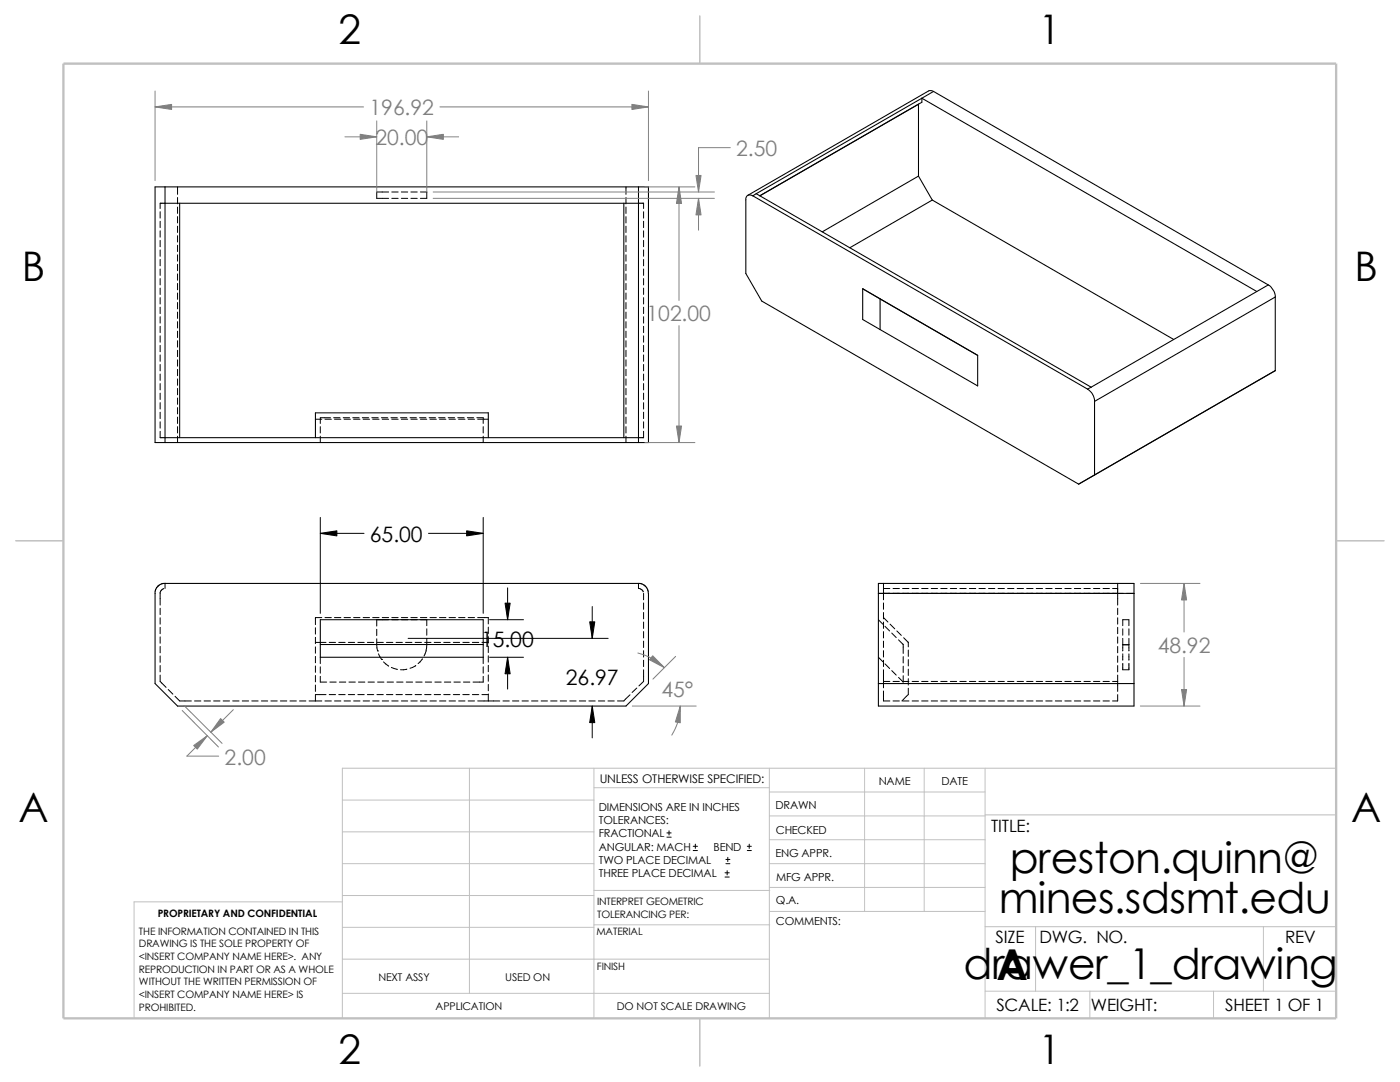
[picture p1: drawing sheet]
<svg xmlns="http://www.w3.org/2000/svg" width="279mm" height="216mm" viewBox="0 0 279 216" stroke-linecap="round" stroke-linejoin="round" font-family="sans-serif">
<g fill="none" stroke="#c0c0c0" stroke-width=".2">
<path d="M68.3 159.6h50.2M93.7 153.3v44.9M118.5 153.3v49.9M118.5 157.2h35M153.5 153.3v49.9M153.5 158h43.1M172.6 153.3v28.6M184.4 153.3v28.6M196.6 153.3v49.9M266.7 153.3h-198.4v49.9M68.3 178.7h50.2M68.3 172.3h50.2"/>
<path d="M68.3 166h50.2M68.3 180h-41.5v23.2M118.5 177.7h35.1M153.5 167.6h43.1M153.5 162.8h43.1M153.5 172.3h43.1M153.5 177.1h43.1M196.6 162.6h70.1M68.3 198.2h85.2M68.3 191.4h85.2M68.3 185h50.2M118.5 184.5h35.1"/>
<path d="M153.6 181.9h43M196.6 197.8h70.1M196.6 184.9h70.1M206.7 184.9v12.9M217.5 197.8v5.4M242.2 197.8v5.4M252.1 184.9v12.9"/>
</g>
<path d="M139.7 3.2v9.5M3.1 107.9h9.6M266.7 107.9h9.5M139.7 203.2v9.5" fill="none" stroke="#c0c0c0" stroke-width=".21"/>
<path d="M12.7 12.7h254v190.5h-254z" fill="none" stroke="#c0c0c0" stroke-width=".47"/>
<g fill="none" stroke="#000" stroke-width=".2">
<path d="M35.4 37.3v1.5M35.4 39.4v1.3M77.6 38.3h-2.4v1.3h2.4M78.2 38.3h1.3M78.2 39.6h1.3M80.1 38.3h1.3M80.1 39.6h1.3M82 38.3h1.3M82 39.6h1.3M83.9 38.3h1.3v1.3h-1.3M124.9 37.3v1.5M124.9 39.4v1.3"/>
<path d="M32 42.2v1.3M32 44.2v1.2M32 46.1v1.2M32 48v1.2M32 49.9v1.2M32 51.8v1.2M32 53.7v1.2M32 55.6v1.3M32 57.5v1.3M32 59.4v1.3M32.9 40.6h-.9v1M35.4 41.3v1.3"/>
<path d="M35.4 43.2v1.3M35.4 45.1v1.3M35.4 47v1.3M35.4 48.9v1.3M35.4 50.8v1.3M35.4 52.7v1.3M35.4 54.7v1.2M35.4 56.6v1.2M35.4 58.5v1.2M124.9 41.3v1.3M124.9 43.2v1.3M124.9 45.1v1.3"/>
<path d="M124.9 47v1.3M124.9 48.9v1.3M124.9 50.8v1.3M124.9 52.7v1.3M124.9 54.7v1.2M124.9 56.6v1.2M124.9 58.5v1.2M127.4 40.6h1v1M128.4 42.2v1.3M128.4 44.2v1.2M128.4 46.1v1.2M128.4 48v1.2"/>
<path d="M128.4 49.9v1.2M128.4 51.8v1.2M128.4 53.7v1.2M128.4 55.6v1.3M128.4 57.5v1.3M128.4 59.4v1.3M32 61.3v1.3M32 63.2v1.3M32 65.1v1.3M32 67v1.3M32 68.9v1.3M32 70.8v1.3"/>
<path d="M32 72.7v1.3M32 74.6v1.3M32 76.5v1.3M32 78.4v1.3M35.4 60.4v1.2M35.4 62.3v1.2M35.4 64.2v1.2M35.4 66.1v1.3M35.4 68v1.3M35.4 69.9v1.3M35.4 71.8v1.3M35.4 73.7v1.3"/>
<path d="M35.4 75.6v1.3M35.4 77.5v1.3M35.4 79.4v1.3M124.9 60.4v1.2M124.9 62.3v1.2M124.9 64.2v1.2M124.9 66.1v1.3M124.9 68v1.3M124.9 69.9v1.3M124.9 71.8v1.3M124.9 73.7v1.3M124.9 75.6v1.3"/>
<path d="M124.9 77.5v1.3M124.9 79.4v1.3M128.4 61.3v1.3M128.4 63.2v1.3M128.4 65.1v1.3M128.4 67v1.3M128.4 68.9v1.3M128.4 70.8v1.3M128.4 72.7v1.3M128.4 74.6v1.3M128.4 76.5v1.3M128.4 78.4v1.3"/>
<path d="M32 80.3v1.3M32 82.3v1.2M32 84.2v1.2M32 86.1v1.2h.9M35.4 81.3v1.3M35.4 83.2v1.3M35.4 85.1v1.3M35.4 87v1.3M62.9 83.7h1.3M63.9 85.1v1.3M63.9 87v1.3M64.9 83.7h1.2"/>
<path d="M66 83.4h-2.1v1.1M66.6 83.4h1.3M66.8 83.7h1.2M68.5 83.4h1.3M68.7 83.7h1.2M70.4 83.4h1.3M70.6 83.7h1.2M72.3 83.4h1.3M72.5 83.7h1.2M74.2 83.4h1.3M74.4 83.7h1.2M76.1 83.4h1.3"/>
<path d="M76.3 83.7h1.3M78 83.4h1.3M78.2 83.7h1.3M79.9 83.4h1.3M80.1 83.7h1.3M81.8 83.4h1.3M82 83.7h1.3M83.7 83.4h1.3M83.9 83.7h1.3M85.6 83.4h1.3M85.8 83.7h1.3M87.5 83.4h1.3"/>
<path d="M87.7 83.7h1.3M89.5 83.4h1.2M89.6 83.7h1.3M91.4 83.4h1.2M91.5 83.7h1.3M93.3 83.4h1.2M93.4 83.7h1.3M95.2 83.4h1.2v1.1M95.3 83.7h2.2M96.4 85.1v1.3M96.4 87v1.3M124.9 81.3v1.3"/>
<path d="M124.9 83.2v1.3M124.9 85.1v1.3M124.9 87v1.3M128.4 80.3v1.3M128.4 82.3v1.2M128.4 84.2v1.2M128.4 86.1v1.2h-1M32.6 117.4l-.6 .8v2.5M32.9 116.4v1M63.9 103.3v19.1M63.9 106.4h8.7M85.5 106.4h10.9"/>
<path d="M96.4 103.3v19.1M101.3 117.3v6.4M127.4 116.4v1l.6 .2 .4 .5M128.4 118.4v1.3M175.3 118.4h48.9M176.3 117.4h1.3M176.3 116.4v3.3M178.2 117.4h1.3M180.1 117.4h1.3M182 117.4h1.3M183.9 117.4h1.3M185.8 117.4h1.3"/>
<path d="M187.7 117.4h1.3M189.7 117.4h1.2M191.6 117.4h1.2M193.5 117.4h1.2M195.4 117.4h1.2M197.3 117.4h1.2M199.2 117.4h1.2M201.1 117.4h1.3M203 117.4h1.3M204.9 117.4h1.3M206.8 117.4h1.3M208.7 117.4h1.3"/>
<path d="M210.6 117.4h1.3M212.5 117.4h1.3M214.4 117.4h1.3M216.3 117.4h1.3M218.2 117.4h1.3M220.1 117.4h1.3M222 117.4h1.1M223.1 116.4v4.3M224.8 118.4h1.5M32 121.4v1.2M32 123.3v1.2M32 125.2v1.2"/>
<path d="M32 127.1v1.3M32 129v1.3M32 130.9v1.3M32 132.8v1.3M32 134.7v1.3l1.1 1.2M33.6 137.6l.9 .9M34.9 138.9l1 1h2.3M38.8 139.9h1.3M40.7 139.9h1.3M42.6 139.9h1.3M44.5 139.9h1.3M46.4 139.9h1.3"/>
<path d="M48.3 139.9h1.3M50.2 139.9h1.3M52.2 139.9h1.2M54.1 139.9h1.2M56 139.9h1.2M57.9 139.9h1.2M59.8 139.9h1.2M61.7 139.9h2.5M62.9 125.3v1.2M62.9 127.2v1.2M62.9 129.1v1.2M62.9 131v1.2"/>
<path d="M62.9 132.9v1.3M62.9 134.8v1.3M62.9 136.7v1.3M62.9 128.2h2.2M63.9 131.1v1.3M63.9 133.1v1.2M63.9 135v1.1h1.3M64.2 123.2h-1.3v1.4M64.9 139.9h1.2M64.9 123.2h1.2M65.1 138.6h-2.2v1.3M65.7 138.6h1.3"/>
<path d="M65.7 128.2h1.3M65.8 136.1h1.3M66.8 139.9h1.2M66.8 123.2h1.2M67.6 138.6h1.3M67.6 128.2h1.3M67.7 136.1h1.3M68.7 139.9h1.2M68.7 123.2h1.2M69.5 138.6h1.3M69.5 128.2h1.3M69.6 136.1h1.3"/>
<path d="M70.6 139.9h1.2M70.6 123.2h1.2M71.4 138.6h1.3M71.4 128.2h1.3M71.5 136.1h1.3M72.5 139.9h1.2M72.5 123.2h1.2M73.3 138.6h1.3M73.3 128.2h1.3M73.4 136.1h1.3M74.4 139.9h1.2M74.4 123.2h1.2"/>
<path d="M75.2 125.6v1.2M75.2 127.5l.2 2.4M75.2 138.6h1.3M75.2 128.2h1.3M75.4 129.9h.1M75.4 136.1h1.2M75.5 130.5l.7 1.1M76.2 131.6h.1M76.3 139.9h1.3M76.3 123.2h1.3M76.5 132.1l1 .8M77.1 138.6h1.3"/>
<path d="M77.1 128.2h1.3M77.3 136.1h1.2M77.5 132.9h.1M77.6 123.7h-2.4v1.2M78.1 133.2l1.2 .4M78.2 139.9h1.3M78.2 123.2h1.3M78.2 123.7h1.3M79 138.6h1.3M79 128.2h1.3M79.2 136.1h1.2M80.1 139.9h1.3"/>
<path d="M80.1 123.2h1.3M80.1 123.7h1.3M80.9 138.6h1.3M80.9 128.2h1.3M81.1 136.1h1.2M81.2 133.5l-1.3 .1M81.4 127.4h40M82 139.9h1.3M82 123.2h1.3M82 123.7h1.3M82.8 138.6h1.3M82.8 128.2h1.3"/>
<path d="M83 136.1h1.2M83 132.8l-1.2 .5M83.9 139.9h1.3M83.9 123.2h1.3M83.9 123.7h1.3v1.1M84.3 131.4l-.9 1M84.8 138.6h1.2M84.8 128.2h1.2M84.9 136.1h1.2M85.2 127.4l-.2 2.5-.4 1M85.2 125.5v1.2M85.8 139.9h1.3"/>
<path d="M85.8 123.2h1.3M86.7 138.6h1.2M86.7 128.2h1.2M86.8 136.1h1.3M87.7 139.9h1.3M87.7 123.2h1.3M88.6 138.6h1.2M88.6 128.2h1.2M88.7 136.1h1.3M89.6 139.9h1.3M89.6 123.2h1.3M90.5 138.6h1.2"/>
<path d="M90.5 128.2h1.2M90.6 136.1h1.3M91.5 139.9h1.3M91.5 123.2h1.3M92.4 138.6h1.2M92.4 128.2h1.2M92.5 136.1h1.3M93.4 139.9h1.3M93.4 123.2h1.3M94.3 138.6h1.2M94.3 128.2h1.2M95.3 123.2h2.2v1.3"/>
<path d="M95.3 139.9h4.4M96.2 138.6h1.3M96.2 128.2h1.3M96.4 131.1v1.3M96.4 133.1v1.2M96.4 135v1.1h-2M97.5 125.1v1.3M97.5 127v1.3M97.5 128.9v1.3M97.5 130.9v1.2M97.5 132.8v1.2M97.5 134.7v1.2"/>
<path d="M97.5 136.6v1.2M97.5 138.5v1.4M97.7 123.7h6.8M97.7 131.1h6.8M100.4 139.9h1.2M101.3 131.1v6.4M102.3 139.9h1.2M104.2 139.9h1.3M106.1 139.9h1.3M108 139.9h1.3M109.9 139.9h1.3M111.8 139.9h1.3"/>
<path d="M113.7 139.9h1.3M115.6 139.9h1.3M117.5 139.9h1.3M118.2 121v6.4M119.4 139.9h1.3M121.3 139.9h1.3M125.7 138.6l-1.2 1.3h-1.3M127.1 137.3l-.9 .9M128.4 120.3v1.3M128.4 122.2v1.3M128.4 124.1v1.3M128.4 126v1.3"/>
<path d="M128.4 127.9v1.3M128.4 129.8v1.3M128.4 131.7v1.3M128.4 133.6v2.4l-.9 .9M175.3 123.7l.9 .8M175.3 131.1l.9 .9M176.3 137.9v2h1.3M176.3 136h1.3M176.3 120.3v1.3M176.3 122.2v1.3M176.3 124.1v1.3M176.3 126v1.3"/>
<path d="M176.3 127.9v1.3M176.3 129.8v1.3M176.3 131.7v1.3M176.3 133.6v3.6M176.3 123.2l.9 .9M176.6 125l.9 .9M176.6 132.5l.9 .9M177.6 124.5l1 1M178 126.3l.9 .9M178 133.8l.9 .9M178.2 139.9h1.3M178.2 136h1.3"/>
<path d="M179 125.9l.9 .9M179.3 127.7l1 .9M179.3 135.2l1 .9M180.1 139.9h1.3M180.1 136h1.3M180.3 128.6v1.8M180.3 131v1.3M180.3 132.9v1.3M180.3 134.8v1.3M180.3 127.3l1 .8M181.3 137.3v1.3l-1.3 1.3M181.3 128.2v.9"/>
<path d="M181.3 129.7v1.3M181.3 131.6v1.3M181.3 133.5v1.3M181.3 135.4v1.3M182 139.9h1.3M182 136h1.3M183.9 139.9h1.3M183.9 136h1.3M185.8 139.9h1.3M185.8 136h1.3M187.7 139.9h1.3M187.7 136h1.3"/>
<path d="M189.7 139.9h1.2M189.7 136h1.2M191.6 139.9h1.2M191.6 136h1.2M193.5 139.9h1.2M193.5 136h1.2M195.4 139.9h1.2M195.4 136h1.2M197.3 139.9h1.2M197.3 136h1.2M199.2 139.9h1.2M199.2 136h1.2"/>
<path d="M201.1 139.9h1.3M201.1 136h1.3M203 139.9h1.3M203 136h1.3M204.9 139.9h1.3M204.9 136h1.3M206.8 139.9h1.3M206.8 136h1.3M208.7 139.9h1.3M208.7 136h1.3M210.6 139.9h1.3M210.6 136h1.3"/>
<path d="M212.5 139.9h1.3M212.5 136h1.3M214.4 139.9h1.3M214.4 136h1.3M216.3 139.9h1.3M216.3 136h1.3M218.2 139.9h1.3M218.2 136h1.3M220.1 139.9h1.3M220.1 136h1.3M222 136h1.1M223.1 138.6v1.3h-1.1"/>
<path d="M223.1 121.4v1.2M223.1 123.3v1.2M223.1 125.2v1.2M223.1 127.1v1.3M223.1 129v1.3M223.1 130.9v1.3M223.1 132.8v1.3M223.1 134.7v3.3M224.1 124.8v-1.1h1.2v1.1M224.1 132.4v1.2h1.2v-1.2M224.1 125.5v1.2M224.1 127.4v2.5"/>
<path d="M224.1 130.5v1.2M224.1 128.7h1.2M225.3 125.5v1.2M225.3 127.4v2.5M225.3 130.5v1.2M118.2 140.9v6.3M133.1 167h.8M133.1 166.2h.8M133.5 165.8v.8M138.3 169.7h.9M138.3 168.9h.9M138.8 168.4v.9"/>
<path d="M144.7 175h.8M144.7 174.2h.8M144.9 172.3h.8M144.9 171.5h.8M145.1 173.7v.9M145.2 171.1v.8M149.1 169.7h.8M149.1 168.9h.8M149.5 168.4v.9"/>
</g>
<g fill="none" stroke="#000" stroke-width=".21">
<path d="M184 19.6v.8l-32.4 18.7 31.7-18.3v14.3M184 19.6l66.8 38.6M184 19.6l-33.1 19.1M186.3 18.2l-.5-.1-.5 .1-36.1 20.8M186.3 18.2l66.8 38.7M186.3 18.2l-2.3 1.4M32.9 37.3h-2v51h2M32.9 37.3v51M32.9 37.3h94.5M127.4 37.3h2v51h-2M127.4 37.3v51M150.2 39.1a.85 .85 0 0 0-.9-.1 .85 .85 0 0 0-.5 .9v14.7l3.2 5.5 63.3 36.5"/>
<path d="M150.2 39.1l66.8 38.5M150.9 38.7l-.7 .4M150.9 38.7l66.9 38.6M183.3 35.1l2.8 4.8M183.3 35.1l-19.2 11.2M186.1 39.9l-16.5 9.5M186.1 39.9l48.1 27.8M32.9 40.6h94.5M35.9 40.6v46.7M124.5 40.6v46.7M172.2 57.6l22.9 13.3v6.1l-22.9-13.2zM172.2 57.6l3.4 2v6.2"/>
<path d="M250.8 58.2l-33 19.1M253.1 56.9a3.1 3.1 0 0 1 1.4 2.4M253.1 56.9l-2.3 1.3M254.5 59.3l-36.1 20.8M254.5 59.3v14.7M217 77.6a2.95 2.95 0 0 1 1.4 2.5M217.8 77.3l-.8 .3M254.5 74l-36.1 20.8M254.5 74l-39.2 22.6M32.9 88.3h94.5M32.9 87.3h94.5M62.9 87.3v-4.9h34.6v4.9"/>
<path d="M218.4 80.1v14.7M218.4 94.8l-3.1 1.8M32.9 116.4l-.7 .1-.6 .4-.4 .4-.3 .7v18.4l4.5 4.5h89.5l4.5-4.5v-18l-.1-.7-.4-.6-.4-.4-.7-.3h-94.9M175.3 118.4v22.5h51v-22.5M175.3 118.4h51M226.3 118.4v-2h-51v2M63.9 123.7h32.5v7.4h-32.5zM63.9 128.6h32.5M175.3 136.4h51"/>
</g>
<g fill="none" stroke="#808080" stroke-width=".2">
<path d="M30.9 18.2v17.8M129.4 18.2v17.8M30.9 21.3h41.7M68.8 27.3h6.4M75.2 24.1v14.2M85.2 27.3h6.3M85.2 24.1v14.2M86.4 39.6h56.2M86.4 38.3h56.2M87.8 21.3h41.6M128.7 37.3h10M135.5 37.3v22.6"/>
<path d="M139.4 39.6v6.3M145.8 29.5h-6.4v8.8M135.5 65v23.3M128.7 88.3h10M227.6 116.4h11.9M236.3 116.4v9.7M127.3 130.3a11.4 11.4 0 0 1 5.3 2.9M134.8 131l-4.5 4.5M236.3 131.2v9.7M36.4 141.8l7.2 7.3M36.7 140.8l7.6 7.5M41.4 146.8l-4.1 4.1h6.3"/>
<path d="M46.6 141.6l-4.5 4.5M126.2 140.9h12.7M135.8 140.9a10.7 10.7 0 0 1-1.7 5.8M227.6 140.9h11.9"/>
</g>
<g fill="#808080" stroke="#808080" stroke-width=".2">
<path d="M235.8 137.6h1l-.5 3.3z"/>
<path d="M236.3 116.4l.5 3.3h-1z"/>
<path d="M44 143.4l.7 .7-2.6 2z"/>
<path d="M38.7 148.8l2.7-2-2 2.7z"/>
<path d="M135.8 140.9v3.3l-1-.1z"/>
<path d="M130.3 130.9l2.3 2.3-3-1.5z"/>
<path d="M135.5 37.3l.5 3.3h-1z"/>
<path d="M135 85h1l-.5 3.3z"/>
<path d="M85.2 27.3l3.3-.5v1z"/>
<path d="M71.9 26.8l3.3 .5-3.3 .5z"/>
<path d="M30.9 21.3l3.3-.5v1z"/>
<path d="M126.1 20.8l3.3 .5-3.3 .5z"/>
<path d="M139.4 39.6l.5 3.3h-1z"/>
<path d="M138.9 35h1l-.5 3.3z"/>
</g>
<path d="M63.9 106.4l3.3-.5v1zM93.1 105.9l3.3 .5-3.3 .5zM101.3 131.1l.5 3.4h-1zM100.8 120.4h1l-.5 3.3zM117.7 124.1h1l-.5 3.3zM118.2 140.9l.5 3.3h-1z" fill="#000" stroke="#000" stroke-width=".2"/>
<g font-size="8.5">
<text x="201.5" y="174.1">preston.quinn@</text>
<text x="199.3" y="182.2">mines.sdsmt.edu</text>
<text x="192.3" y="195.3">drawer_1_drawing</text>
<text x="198.8" y="195.5">A</text>
</g>
<g font-size="8.1">
<text x="67.6" y="8.8">2</text>
<text x="207.3" y="8.8">1</text>
<text x="4.4" y="56.1">B</text>
<text x="270.3" y="56.1">B</text>
<text x="3.7" y="164.1">A</text>
<text x="269.6" y="164.1">A</text>
<text x="67.6" y="212.3">2</text>
<text x="207.3" y="212.3">1</text>
</g>
<g font-size="4.2" fill="#808080">
<text x="73.7" y="23">196.92</text>
<text x="74.9" y="29">20.00</text>
<text x="146.9" y="31.1">2.50</text>
<text x="129" y="64.1">102.00</text>
<text x="231" y="130.3">48.92</text>
<text x="132" y="139">45°</text>
<text x="44.8" y="152.6">2.00</text>
</g>
<g font-size="4.2">
<text x="73.8" y="108.1">65.00</text>
<text x="96" y="129.2">15.00</text>
<text x="112.9" y="136.7">26.97</text>
</g>
<g font-size="3.4">
<text x="197.8" y="166">TITLE:</text>
<text x="198.7" y="188.1">SIZE</text>
<text x="207.5" y="188.1">DWG. NO.</text>
<text x="256.5" y="188.2">REV</text>
<text x="198.8" y="201.7">SCALE: 1:2</text>
<text x="217.7" y="201.8">WEIGHT:</text>
<text x="244.5" y="201.7">SHEET 1 OF 1</text>
</g>
<text font-size="2.4" x="119.7" y="156.2">UNLESS OTHERWISE SPECIFIED:</text>
<g font-size="2.2">
<text x="119.5" y="161.8">DIMENSIONS ARE IN INCHES</text>
<text x="154.8" y="161.5">DRAWN</text>
<text x="175.4" y="156.7">NAME</text>
<text x="187.9" y="156.7">DATE</text>
<text x="119.5" y="164.4">TOLERANCES:</text>
<text x="119.5" y="167.1">FRACTIONAL</text>
<text x="154.8" y="166.3">CHECKED</text>
<text x="119.5" y="172.4">TWO PLACE DECIMAL</text>
<text x="119.5" y="169.8">ANGULAR: MACH</text>
<text x="142.4" y="169.8">BEND</text>
<text x="154.8" y="171">ENG APPR.</text>
<text x="119.5" y="175">THREE PLACE DECIMAL</text>
<text x="154.9" y="175.7">MFG APPR.</text>
<text x="154.9" y="184.7">COMMENTS:</text>
<text x="154.9" y="180.5">Q.A.</text>
</g>
<g font-size="2.1">
<text x="75.5" y="195.7">NEXT ASSY</text>
<text x="100.8" y="195.7">USED ON</text>
<text x="86.9" y="201.5">APPLICATION</text>
<text x="123.1" y="201.6">DO NOT SCALE DRAWING</text>
</g>
<g font-size="2">
<text x="31.5" y="183">PROPRIETARY AND CONFIDENTIAL</text>
<text x="119.2" y="183.1">TOLERANCING PER:</text>
<text x="119.2" y="180.6">INTERPRET GEOMETRIC</text>
<text x="27.7" y="186.5">THE INFORMATION CONTAINED IN THIS</text>
<text x="27.7" y="189.1">DRAWING IS THE SOLE PROPERTY OF</text>
<text x="27.7" y="191.6">&lt;INSERT COMPANY NAME HERE&gt;. ANY</text>
<text x="119" y="186.6">MATERIAL</text>
<text x="27.7" y="194.1">REPRODUCTION IN PART OR AS A WHOLE</text>
<text x="27.7" y="196.6">WITHOUT THE WRITTEN PERMISSION OF</text>
<text x="119.1" y="193.5">FINISH</text>
<text x="27.7" y="199.1">&lt;INSERT COMPANY NAME HERE&gt; IS</text>
<text x="27.7" y="201.7">PROHIBITED.</text>
</g>
</svg>
